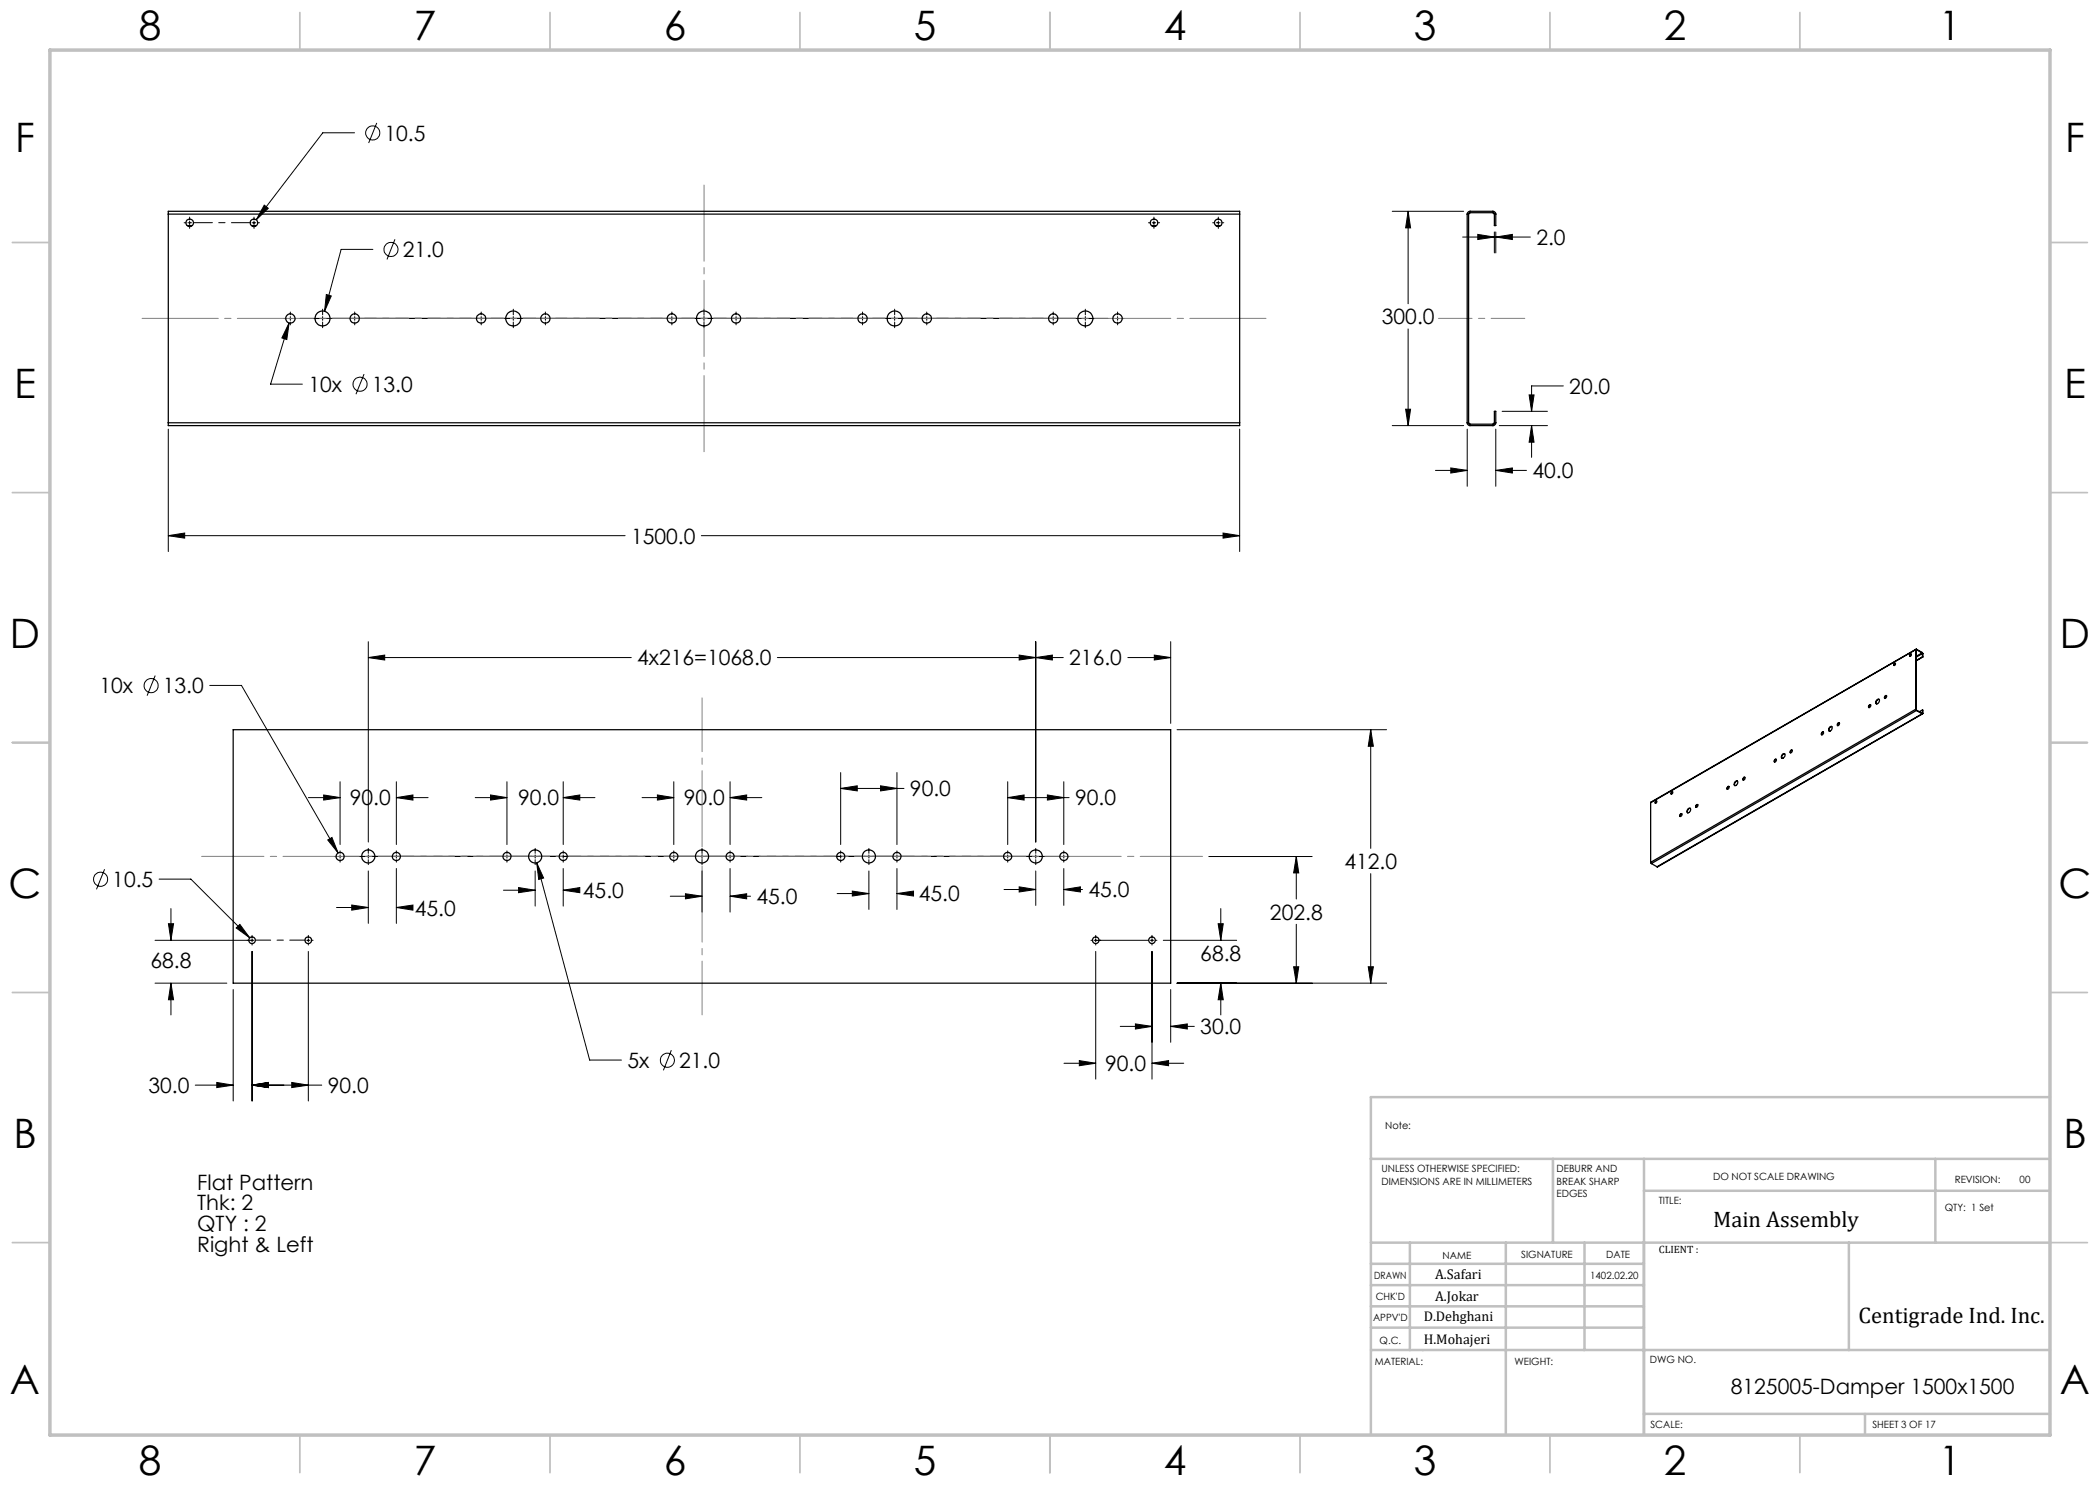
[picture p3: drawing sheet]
<svg xmlns="http://www.w3.org/2000/svg" width="420mm" height="297mm" viewBox="0 0 420 297" stroke-linecap="round" stroke-linejoin="round" font-family="sans-serif">
<g fill="none" stroke="#000" stroke-width=".2">
<path d="M70.9 26.6h-6.3l-13.3 17.4M75.4 24.6l-1.7 4M36.8 44.6h.4M37.6 44.6h.7M37.9 43.4v.4M37.9 44.2v.7M37.9 45.3v.4M50.4 44.6h.8M50.8 43.4v.4M50.8 44.2v.7M50.8 45.3v.4M51.5 44.6h.4"/>
<path d="M52.8 41l.9 .7-2.4 2.3zM65.3 58.9l1 .3-1.4 3.1zM74.6 49.9h-6.4l-3.3 12.4M79 47.9l-1.6 4M229.7 44.6h.4M230.4 44.6h.7M230.8 43.4v.4M230.8 44.2v.7M230.8 45.3v.4M231.5 44.6h.4M242.5 44.6h.4M243.3 44.6h.7"/>
<path d="M243.7 43.4v.4M243.7 44.2v.7M243.7 45.3v.4M244.4 44.6h.4M278.4 42.3h14.3M281.6 42.3l.5 3.3h-1zM281.6 42.3v18.4M292.5 47.4h6.4M295.6 46.9l3.3 .5-3.3 .5zM298.9 46.4v4.2M299.2 47.4l3.3-.5v1zM299.2 46.4v4.2"/>
<path d="M299.2 47.4h6.9M56.8 63.7h.6M57.7 63.7h.8M57.8 64.6l-.4 3.3-1-.3zM57.8 64.6l-3.7 12.2h6.4M58.1 62.4v.6M58.1 63.3v.8M58.1 64.4v.6M62.7 63.7h1.1M64.1 63.7h.8M64.5 61.8v1.2M64.5 63.3v.8"/>
<path d="M64.5 64.4v1.1M69.6 63.7h.6M70.6 63.7h.7M70.9 62.4v.6M70.9 63.3v.8M70.9 64.4v.6M72.8 74.8l-1.6 4M95.8 63.7h.8M96.2 62.4v.6M96.2 63.3v.8M96.2 64.4v.6M102.3 63.7h.7"/>
<path d="M102.7 61.8v1.2M102.7 63.3v.8M102.7 64.4v1.1M108.7 63.7h.7M109.1 62.4v.6M109.1 63.3v.8M109.1 64.4v.6M134 63.7h.7M134.4 62.4v.6M134.4 63.3v.8M134.4 64.4v.6M140.4 63.7h.7"/>
<path d="M140.8 61.8v1.2M140.8 63.3v.8M140.8 64.4v1.1M146.9 63.7h.7M147.2 62.4v.6M147.2 63.3v.8M147.2 64.4v.6M172.2 63.7h.7M172.5 62.4v.6M172.5 63.3v.8M172.5 64.4v.6M178.6 63.7h.7"/>
<path d="M178.9 61.8v1.2M178.9 63.3v.8M178.9 64.4v1.1M185 63.7h.7M185.3 62.4v.6M185.3 63.3v.8M185.3 64.4v.6M210.3 63.7h.7M210.6 62.4v.6M210.6 63.3v.8M210.6 64.4v.6M211.4 63.7h.5"/>
<path d="M216.7 63.7h.8M217.1 61.8v1.2M217.1 63.3v.8M217.1 64.4v1.1M217.8 63.7h1.1M223.1 63.7h.8M223.5 62.4v.6M223.5 63.3v.8M223.5 64.4v.6M224.2 63.7h.6M281.6 65.8v19.3M305.8 79h1l-.5 3.3z"/>
<path d="M312.7 77.2h-6.4v5.1M33.7 85.8v24.5M247.9 85.8v24.5M278.4 85.1h14.3M281.1 81.8h1l-.5 3.3zM287.1 94.1h6.3M290.2 93.6l3.2 .5-3.2 .5zM293.4 85.8v11.5M299.2 94.1l3.3-.5v1zM299.2 85.8v11.5M299.2 94.1h6.1M299.9 85.1h9.6"/>
<path d="M300.4 82.3h9.1M306.3 85.1l.5 3.3h-1zM306.3 85.1v6.4M33.7 107.1l3.2-.5v1zM33.7 107.1h91.3M140.3 107.1h107.6M244.6 106.6l3.3 .5-3.3 .5zM31 135.1l-1.6 4M41.9 137.1h6.4l19.3 33.5M73.7 131.5l3.2-.5v1zM73.7 128.3v40.1M73.7 131.5h52.6"/>
<path d="M155.5 131.5h57.2M203.8 131l3.4 .5-3.4 .5zM207.2 131.5l3.3-.5v1zM207.2 128.3v40.1M225.6 131.5h8.5M230.9 131l3.2 .5-3.2 .5zM234.1 128.3v16.4M61.7 159.5h6.3M64.7 159l3.3 .5-3.3 .5zM68 156.3v12.6M79.3 159.5l3.3-.5v1zM79.3 156.3v12.6"/>
<path d="M79.3 159.5h6.3M95 159.5h6.4M98.1 159l3.3 .5-3.3 .5zM101.4 156.3v12.6M112.6 159.5l3.4-.5v1zM112.6 156.3v12.6M112.6 159.5h6.4M128.4 159.5h6.4M131.5 159l3.3 .5-3.3 .5zM134.8 156.3v12.6M146 159.5l3.3-.5v1zM146 156.3v12.6"/>
<path d="M146 159.5h6.4M168.1 157.7l3.3-.5v1zM168.1 154.5v14.4M168.1 157.7h12.7M176.1 157.2l3.3 .5-3.3 .5zM179.4 154.5v14.4M201.5 159.5l3.3-.5v1zM201.5 156.3v12.6M201.5 159.5h12.3M209.5 159l3.3 .5-3.3 .5zM212.8 156.3v12.6M235.4 145.9h41.9"/>
<path d="M274.1 145.9l.6 3.4h-1.1zM274.1 145.9v23.8M20.9 173.8l-1.6 4.1M31.8 175.8h6.4l11.8 11.8M65.5 168l.9-.5 1.2 3.1zM66.9 171.3h.5M67.7 171.3h.6M68 170.2v.5M68 171v.6M68 171.9v.5M72 171.3h1M73.3 171.3h.7"/>
<path d="M73.7 174.2v10.5M73.7 169.7v1M73.7 171v.6M73.7 171.9v1M78.1 171.3h.5M79 171.3h.6M79.3 170.2v.5M79.3 171v.6M79.3 171.9v.5M79.3 173.7v11M100.7 178h6.3M101.1 171.3h.6"/>
<path d="M101.4 170.2v.5M101.4 171v.6M101.4 171.9v.5M103.7 177.5l3.3 .5-3.3 .5zM106.7 171.3h.7M107 169.7v1M107 171v.6M107 171.9v1M107 174.2v7M107.4 172.6l1.3 3-1 .3zM107.4 172.6l10.5 39.4h6.4M112.3 171.3h.7"/>
<path d="M112.6 170.2v.5M112.6 171v.6M112.6 171.9v.5M112.6 178l3.4-.5v1zM112.6 173.7v7.5M112.6 178h2.8M134.1 179.2h6.3M134.4 171.3h.7M134.8 170.2v.5M134.8 171v.6M134.8 171.9v.5M137.1 178.7l3.3 .5-3.3 .6z"/>
<path d="M140.1 171.3h.6M140.4 169.7v1M140.4 171v.6M140.4 171.9v1M140.4 174.2v8.2M145.7 171.3h.6M146 179.2l3.3-.5v1.1zM146 173.7v8.7M146 179.2h4.1M146 170.2v.5M146 171v.6M146 171.9v.5"/>
<path d="M167.4 178.7h6.4M167.8 171.3h.7M168.1 170.2v.5M168.1 171v.6M168.1 171.9v.5M170.5 178.2l3.3 .5-3.3 .5zM173.5 171.3h.6M173.8 169.7v1M173.8 171v.6M173.8 171.9v1M173.8 174.2v7.7M179.1 171.3h.6"/>
<path d="M179.4 178.7l3.3-.5v1zM179.4 170.2v.5M179.4 171v.6M179.4 171.9v.5M179.4 173.7v8.2M179.4 178.7h3.2M200.8 177.9h6.4M201.2 171.3h.7M201.5 170.2v.5M201.5 171v.6M201.5 171.9v.5M202.2 171.3h.5"/>
<path d="M203.8 177.4l3.4 .5-3.4 .5zM206.8 171.3h.7M207.2 169.7v1M207.2 171v.6M207.2 171.9v1M207.2 174.2v6.9M207.8 171.3h1M212.4 171.3h.7M212.8 177.9l3.3-.5v1zM212.8 170.2v.5M212.8 171v.6M212.8 171.9v.5"/>
<path d="M212.8 173.7v7.4M212.8 177.9h3.7M213.4 171.3h.5M241.8 171.3h20.6M259.3 171.3l.5 3.3h-1.1zM259.3 171.3v8.5M274.1 174.7v21.9M31 188.1h19.7M31 196.6h14.4M33.7 184.7h1l-.5 3.4zM34.2 196.6l.5 3.4h-1zM34.2 181.7v6.4"/>
<path d="M34.2 196.6v6.4M46.6 197.9v22.3M47.2 185.6l.8-.7 2 2.7zM50.4 187.1v.3M50.4 187.7v.7M50.4 188.7v.3M50.4 190.3v29.9M61.3 188.1h.7M61.7 190.3v29.9M61.7 187.1v.3M61.7 187.7v.7M61.7 188.7v.3"/>
<path d="M62.3 188.1h.3M67.3 181.5h6.4M70.3 181l3.4 .5-3.4 .5zM79.3 181.5l3.3-.5v1zM79.3 181.5h2.4M218.2 188.1h.3M218.8 188.1h.7M219.1 187.1v.3M219.1 187.7v.7M219.1 188.7v.3M219.1 190.3v25.5M219.6 188.1h10.2"/>
<path d="M230.1 188.1h.6M230.4 187.1v.3M230.4 187.7v.7M230.4 188.7v.3M230.4 190.3v25.5M231 188.1h.4M232.7 188.1h14.6M234.1 197.9v10.6M235.4 196.6h41.9M243.6 184.7h1.1l-.5 3.4zM244.2 196.6l.5 3.4h-1.1zM244.2 181.7v6.4"/>
<path d="M244.2 196.6v6.4M258.7 193.4h1.1l-.5 3.2zM259.3 184.9v11.7M273.6 193.4h1.1l-.6 3.2zM39.1 217h7.5M43.4 216.5l3.2 .5-3.2 .5zM50.4 217l3.3-.5v1zM50.4 217h13.9M58.3 216.5l3.4 .5-3.4 .5zM134.3 210l-1.6 4.1M212.8 212.7h6.3M215.9 212.1l3.2 .6-3.2 .4z"/>
<path d="M224 205.3h6.4M227.1 204.8l3.3 .5-3.3 .5zM230.4 212.7l3.3-.6v1zM230.4 212.7h6.3M234.1 205.3l3.4-.5v1zM234.1 205.3h4.8"/>
<circle cx="74.5" cy="26.6" r="1.42"/>
<circle cx="78.2" cy="49.9" r="1.41"/>
<circle cx="72" cy="76.8" r="1.41"/>
<circle cx="30.2" cy="137.1" r="1.41"/>
<circle cx="20.1" cy="175.8" r="1.41"/>
<circle cx="133.5" cy="212.1" r="1.41"/>
</g>
<path d="M95.5 63.7h-36.7M101.9 63.7h-36.7M108.4 63.7h-36.7M133.7 63.7h-36.7M140.1 63.7h-36.7M146.5 63.7h-36.7M171.8 63.7h-36.7M178.2 63.7h-36.7M184.7 63.7h-36.7M209.9 63.7h-36.7M216.4 63.7h-36.7M222.8 63.7h-36.7" fill="none" stroke="#000" stroke-width=".2" stroke-dasharray="15.2 1.3 1.3 1.3" stroke-dashoffset="-1.2"/>
<path d="M50.1 44.5h-11.4" fill="none" stroke="#000" stroke-width=".2" stroke-dasharray="15.2 1.3 1.3 1.3" stroke-dashoffset="11.4"/>
<path d="M100.8 171.3h-32.1M106.4 171.3h-32.1M112 171.3h-32.1M134.2 171.3h-32.1M139.8 171.3h-32.1M145.4 171.3h-32.1M167.5 171.3h-32.1M173.2 171.3h-32.1M178.8 171.3h-32.1M200.9 171.3h-32.1M206.5 171.3h-32.1M212.2 171.3h-32.1" fill="none" stroke="#000" stroke-width=".2" stroke-dasharray="15.2 1.3 1.3 1.3" stroke-dashoffset="1.1"/>
<path d="M61 188h-9.9" fill="none" stroke="#000" stroke-width=".2" stroke-dasharray="15.2 1.3 1.3 1.3" stroke-dashoffset="12.2"/>
<path d="M27.3 63.7h227" fill="none" stroke="#808080" stroke-width=".2" stroke-dasharray="15.2 1.3 1.3 1.3" stroke-dashoffset="-1.1"/>
<path d="M140.8 90.9v-54.4" fill="none" stroke="#808080" stroke-width=".2" stroke-dasharray="15.2 1.3 1.3 1.3" stroke-dashoffset="-.5"/>
<path d="M305 63.7h-17.3" fill="none" stroke="#808080" stroke-width=".2" stroke-dasharray="15.2 1.3 1.3 1.3" stroke-dashoffset="8.5"/>
<path d="M140.4 139.6v63.4" fill="none" stroke="#808080" stroke-width=".2" stroke-dasharray="15.2 1.3 1.3 1.3" stroke-dashoffset="4.5"/>
<path d="M40.3 171.3h200.2" fill="none" stroke="#808080" stroke-width=".2" stroke-dasharray="15.2 1.3 1.3 1.3" stroke-dashoffset="2.8"/>
<g fill="none" stroke="#c0c0c0" stroke-width=".35">
<path d="M60 2.5v7.5M110 2.5v7.5M160 2.5v7.5M210 2.5v7.5M260 2.5v7.5M310 2.5v7.5M360 2.5v7.5M2.5 48.5h7.5M410 48.5h7.5M2.5 98.5h7.5M410 98.5h7.5M2.5 148.5h7.5"/>
<path d="M410 148.5h7.5M2.5 198.5h7.5M410 198.5h7.5M2.5 248.5h7.5M410 248.5h7.5M60 287v7.5M110 287v7.5M160 287v7.5M210 287v7.5M260 287v7.5M310 287v7.5M360 287v7.5"/>
</g>
<g fill="none" stroke="#c0c0c0" stroke-width=".5">
<path d="M410 219.4h-135.8v67.4M274.2 231.8h135.8M310.6 231.8v16.7M328.8 231.8v55.2M328.8 238.2h81.2M387.1 231.8v16.7M274.2 248.5h135.8M274.2 257h54.6M274.2 252.8h54.6M282 248.5v21.5M301.2 248.5v38.3M316.9 248.5v21.5"/>
<path d="M369.8 248.5v21.5M274.2 265.5h54.6M274.2 261.3h54.6M274.2 270h135.8M328.8 282.8h81.2M373 282.8v4.2"/>
</g>
<path d="M10 10h400v277h-400z" fill="none" stroke="#c0c0c0" stroke-width=".7"/>
<path d="M65.3 58.9l-.4 3.4 1.4-3.1zM244.6 106.6l3.3 .5-3.3 .5zM33.7 107.1l3.2-.5v1zM52.8 41l-1.5 3 2.4-2.3zM57.8 64.6l-1.4 3 1 .3zM299.2 94.1l3.3-.5v1zM290.2 93.6l3.2 .5-3.2 .5zM306.3 85.1l.5 3.3h-1zM305.8 79h1l-.5 3.3zM281.6 42.3l.5 3.3h-1zM281.1 81.8h1l-.5 3.3zM299.2 47.4l3.3-.5v1zM295.6 46.9l3.3 .5-3.3 .5zM273.6 193.4h1.1l-.6 3.2zM274.1 145.9l.6 3.4h-1.1zM47.2 185.6l2.8 2-2-2.7zM107.4 172.6l.3 3.3 1-.3zM65.5 168l2.1 2.6-1.2-3.1zM43.4 216.5l3.2 .5-3.2 .5zM50.4 217l3.3-.5v1zM58.3 216.5l3.4 .5-3.4 .5zM50.4 217l3.3-.5v1zM131.5 159l3.3 .5-3.3 .5zM146 159.5l3.3-.5v1zM112.6 159.5l3.4-.5v1zM98.1 159l3.3 .5-3.3 .5zM168.1 157.7l3.3-.5v1zM176.1 157.2l3.3 .5-3.3 .5zM201.5 159.5l3.3-.5v1zM209.5 159l3.3 .5-3.3 .5zM34.2 196.6l.5 3.4h-1zM33.7 184.7h1l-.5 3.4zM230.4 212.7l3.3-.6v1zM215.9 212.1l3.2 .6-3.2 .4zM234.1 205.3l3.4-.5v1zM227.1 204.8l3.3 .5-3.3 .5zM259.3 171.3l.5 3.3h-1.1zM258.7 193.4h1.1l-.5 3.2zM230.9 131l3.2 .5-3.2 .5zM207.2 131.5l3.3-.5v1zM203.8 177.4l3.4 .5-3.4 .5zM212.8 177.9l3.3-.5v1zM79.3 159.5l3.3-.5v1zM64.7 159l3.3 .5-3.3 .5zM203.8 131l3.4 .5-3.4 .5zM73.7 131.5l3.2-.5v1zM244.2 196.6l.5 3.4h-1.1zM243.6 184.7h1.1l-.5 3.4zM70.3 181l3.4 .5-3.4 .5zM79.3 181.5l3.3-.5v1zM103.7 177.5l3.3 .5-3.3 .5zM112.6 178l3.4-.5v1zM137.1 178.7l3.3 .5-3.3 .6zM146 179.2l3.3-.5v1.1zM170.5 178.2l3.3 .5-3.3 .5zM179.4 178.7l3.3-.5v1z" fill="#000"/>
<g fill="none" stroke="#000" stroke-width=".25">
<path d="M33.7 42.8v-.5h214.2v.5M33.7 42.8v41.8M33.7 42.8h214.2M37.5 45.1h.9M50.3 45.1h1M230.3 45.1h1M243.2 45.1h.9M247.9 42.8v41.8M293.4 42.8h.3M293.4 42.8v41.8M293.7 42.8v41.8M294 42.5l-.3 .3"/>
<path d="M294 42.3l-.4 .1-.2 .4M294 42.3h4.6M294 42.3v.2M294 42.5h4.6M298.6 42.5l.3 .3M298.6 42.3l.4 .1 .2 .4M298.6 42.3v.2M298.9 42.8h.3M298.9 42.8v2.3h.3v-2.3M33.7 84.6v.5h214.2v-.5M33.7 84.6h214.2M293.4 84.6l.3 .4 .3 .1"/>
<path d="M293.4 84.6h.3M293.7 84.6l.3 .2M294 85.1h4.6M294 84.8v.3M294 84.8h4.6M298.6 84.8v.3M298.9 84.6l-.3 .2M298.9 84.6h.3M298.9 84.6v-2.3h.3v2.3M299.2 84.6l-.3 .4-.3 .1M375.8 139.9a.63 .63 0 0 0-.5 .9M377 139.2l.1-.1a.28 .28 0 0 1 .2 .4 .28 .28 0 0 1-.4 .2z"/>
<path d="M377.3 139.1l-.3 .2v.4M378.8 132.7a.18 .18 0 0 1 .3 .1 .18 .18 0 0 1-.1 .2 .18 .18 0 0 1-.3-.1zM379.1 132.7l-.3 .2v.2M382 130.9l.1-.1a.21 .21 0 0 1 .1 .3 .21 .21 0 0 1-.3 .1zM382.3 130.8l-.2 .1-.1 .4M383.2 129.9l-53.1 30.6M383.2 129.9v11.9M383.2 129.9v.1M383.2 130v11.9M383.3 129.9h-.1M383.3 129.9l-.1 .1M383.3 129.9h.1"/>
<path d="M383.3 129.9l1.1 .7M383.3 129.9l1.1 .6M384.4 130.6l.1 .1M384.4 130.5l.2 .2M384.4 130.5v.1M384.4 130.6l-1.2 .7M384.5 130.7v.7M384.5 131.4h.1M384.5 130.7h.1M384.5 131.4l-1.3 .7M384.5 130.7l-1.3 .7M384.6 130.7v.7"/>
<path d="M384.6 131.4l-1.4 .8M46.6 145.9h187.5v50.7h-187.5zM334.2 158.5l.2-.1a.21 .21 0 0 1 .1 .3 .21 .21 0 0 1-.3 0zM334.5 158.4l-.2 .2v.2M345.5 157.3h.1a.3 .3 0 0 1 .2 .4 .3 .3 0 0 1-.4 .2v-.2zM345.8 157.3l-.3 .2v.4M347.1 156.3l.2-.1a.33 .33 0 0 1 .3 .2 .33 .33 0 0 1-.1 .4 .35 .35 0 0 1-.6 .3 .35 .35 0 0 1 .1-.6zM347.5 156.2a.71 .71 0 0 0-.5 .9M348.7 155.5h.1a.26 .26 0 0 1 .2 .3 .26 .26 0 0 1-.5 .1zM349 155.5l-.3 .2v.3M354.9 151.9h.1a.28 .28 0 0 1 .3 .3 .28 .28 0 0 1-.4 .2zM355.2 151.9l-.2 .1-.1 .4"/>
<path d="M356.6 150.8l.2-.1a.51 .51 0 0 1 .2 .6 .51 .51 0 0 1-.5 .4l-.2-.1v-.3zM356.9 150.8a.61 .61 0 0 0-.5 .9M358.1 150.2l.1-.2a.23 .23 0 0 1 .2 .4 .23 .23 0 0 1-.4 0zM358.4 150l-.2 .1-.1 .5M364.4 146.4h.1a.26 .26 0 0 1 .2 .4 .26 .26 0 0 1-.5 0zM364.7 146.4l-.3 .2-.1 .4M365.9 145.5l.2-.2a.33 .33 0 0 1 .4 .2 .33 .33 0 0 1-.2 .4 .35 .35 0 0 1-.5 .3 .35 .35 0 0 1 0-.6zM366.4 145.3l-.5 .3-.1 .3 .1 .3M367.6 144.7l.1-.1a.26 .26 0 0 1 .2 .3 .26 .26 0 0 1-.4 .1zM367.9 144.6l-.3 .2v.3M373.9 141a.28 .28 0 0 1 .3 .3 .28 .28 0 0 1-.4 .2l-.1-.3zM374.1 141l-.2 .1-.1 .4"/>
<path d="M375.2 140.1a.36 .36 0 0 1 .6-.2 .36 .36 0 0 1 0 .6 .36 .36 0 0 1-.6 .2 .36 .36 0 0 1 0-.6zM383.2 141.8l.1 .3M383.2 141.8l-53.1 30.7M383.2 141.8v.1M383.2 141.9l.1 .1M383.3 142.1l-53 30.6M383.3 142v.1M383.3 142.1l1.1 .7M383.3 142l1.1 .7M384.4 142.8l-53 30.6M384.4 142.7v.1M384.5 142.6l-.1 .1"/>
<path d="M384.5 142.6l.1 .1M384.5 142l.1 .7M384.5 142v.6M384.5 142l-.6 .3M384.5 142.8l-53.1 30.6M384.6 142.7l-.2 .1M330.1 172.5l.2 .2M330.1 160.5v12M330.3 172.7l1.1 .7M331.1 160.3l.1-.1a.21 .21 0 0 1 .1 .3 .21 .21 0 0 1-.3 0zM331.3 160.2l-.2 .2v.3M336.1 162.8h.1a.24 .24 0 0 1 .1 .3 .24 .24 0 0 1-.3 .1z"/>
<path d="M336.4 162.8l-.3 .2v.3M337.6 161.8l.3-.2a.46 .46 0 0 1 .3 .5 .46 .46 0 0 1-.5 .4l-.1 .1-.2-.2zM338.1 161.7a.61 .61 0 0 0-.6 .9M339.2 161l.1-.1a.28 .28 0 0 1 .3 .4 .28 .28 0 0 1-.4 .2zM339.5 160.9l-.2 .1-.1 .5"/>
<circle cx="37.9" cy="44.6" r=".75"/>
<circle cx="50.8" cy="44.6" r=".75"/>
<circle cx="230.8" cy="44.6" r=".75"/>
<circle cx="243.6" cy="44.6" r=".75"/>
<circle cx="58.1" cy="63.7" r=".93"/>
<circle cx="64.5" cy="63.7" r="1.5"/>
<circle cx="70.9" cy="63.7" r=".94"/>
<circle cx="96.2" cy="63.7" r=".93"/>
<circle cx="102.7" cy="63.7" r="1.5"/>
<circle cx="109.1" cy="63.7" r=".94"/>
<circle cx="134.4" cy="63.7" r=".94"/>
<circle cx="140.8" cy="63.7" r="1.5"/>
<circle cx="147.2" cy="63.7" r=".94"/>
<circle cx="172.5" cy="63.7" r=".94"/>
<circle cx="178.9" cy="63.7" r="1.5"/>
<circle cx="185.4" cy="63.7" r=".93"/>
<circle cx="210.6" cy="63.7" r=".94"/>
<circle cx="217.1" cy="63.7" r="1.5"/>
<circle cx="223.5" cy="63.7" r=".93"/>
<circle cx="68" cy="171.3" r=".81"/>
<circle cx="73.6" cy="171.3" r="1.3"/>
<circle cx="79.3" cy="171.3" r=".81"/>
<circle cx="101.4" cy="171.3" r=".81"/>
<circle cx="107" cy="171.3" r="1.3"/>
<circle cx="112.6" cy="171.3" r=".81"/>
<circle cx="134.8" cy="171.3" r=".81"/>
<circle cx="140.4" cy="171.3" r="1.3"/>
<circle cx="146" cy="171.3" r=".81"/>
<circle cx="168.2" cy="171.3" r=".8"/>
<circle cx="173.8" cy="171.3" r="1.3"/>
<circle cx="179.4" cy="171.3" r=".81"/>
<circle cx="201.5" cy="171.3" r=".81"/>
<circle cx="207.2" cy="171.3" r="1.3"/>
<circle cx="212.8" cy="171.3" r=".8"/>
<circle cx="50.4" cy="188" r=".66"/>
<circle cx="61.6" cy="188.1" r=".67"/>
<circle cx="219.1" cy="188" r=".66"/>
<circle cx="230.4" cy="188" r=".66"/>
</g>
<g font-size="8.1">
<text x="27.8" y="8">8</text>
<text x="82.8" y="8">7</text>
<text x="132.8" y="8">6</text>
<text x="182.8" y="8">5</text>
<text x="232.8" y="8">4</text>
<text x="282.8" y="8">3</text>
<text x="332.8" y="8">2</text>
<text x="387.8" y="8">1</text>
<text x="3" y="30.4">F</text>
<text x="413" y="30.4">F</text>
<text x="2.8" y="79.6">E</text>
<text x="412.8" y="79.6">E</text>
<text x="2" y="129.6">D</text>
<text x="412" y="129.6">D</text>
<text x="1.7" y="179.6">C</text>
<text x="411.7" y="179.6">C</text>
<text x="2.7" y="229.6">B</text>
<text x="412.7" y="229.6">B</text>
<text x="2" y="278.9">A</text>
<text x="412" y="278.9">A</text>
<text x="27.8" y="295">8</text>
<text x="82.8" y="295">7</text>
<text x="132.8" y="295">6</text>
<text x="182.8" y="295">5</text>
<text x="232.8" y="295">4</text>
<text x="282.8" y="295">3</text>
<text x="332.8" y="295">2</text>
<text x="387.8" y="295">1</text>
</g>
<g font-size="4.5">
<text x="342.6" y="245.3">Main Assembly</text>
<text x="371.7" y="264.6">Centigrade Ind. Inc.</text>
</g>
<g font-size="4.2">
<text x="76.9" y="28.1">10.5</text>
<text x="80.5" y="51.4">21.0</text>
<text x="307.3" y="49">2.0</text>
<text x="276.4" y="64.8">300.0</text>
<text x="61.7" y="78.4">10x</text>
<text x="74.4" y="78.4">13.0</text>
<text x="313.9" y="78.8">20.0</text>
<text x="306.5" y="95.7">40.0</text>
<text x="126.2" y="108.7">1500.0</text>
<text x="127.4" y="133.1">4x216=1068.0</text>
<text x="213.8" y="133.1">216.0</text>
<text x="19.9" y="138.7">10x</text>
<text x="32.6" y="138.7">13.0</text>
<text x="69.9" y="161.1">90.0</text>
<text x="103.6" y="161.1">90.0</text>
<text x="136.8" y="161.1">90.0</text>
<text x="182" y="159.3">90.0</text>
<text x="215" y="161.1">90.0</text>
<text x="268.9" y="173.8">412.0</text>
<text x="22.5" y="177.4">10.5</text>
<text x="116.6" y="179.6">45.0</text>
<text x="217.7" y="179.5">45.0</text>
<text x="82.9" y="183.1">45.0</text>
<text x="151.3" y="180.8">45.0</text>
<text x="183.7" y="180.3">45.0</text>
<text x="254" y="183.9">202.8</text>
<text x="30.1" y="193.5">68.8</text>
<text x="240.1" y="192.1">68.8</text>
<text x="240.1" y="206.9">30.0</text>
<text x="125.5" y="213.6">5x</text>
<text x="135.8" y="213.6">21.0</text>
<text x="221" y="214.2">90.0</text>
<text x="29.7" y="218.6">30.0</text>
<text x="65.5" y="218.6">90.0</text>
<text x="39.4" y="237.9">Flat Pattern</text>
<text x="39.4" y="242.1">Thk: 2</text>
<text x="39.4" y="246.3">QTY : 2</text>
<text x="39.4" y="250.4">Right &amp; Left</text>
<text x="346.2" y="278.8">8125005-Damper 1500x1500</text>
</g>
<g font-size="2.8">
<text x="287" y="255.9">A.Safari</text>
<text x="287" y="260.1">A.Jokar</text>
<text x="284.7" y="264.2">D.Dehghani</text>
<text x="284.7" y="268.7">H.Mohajeri</text>
</g>
<text font-size="2.1" x="331.8" y="250.7">CLIENT :</text>
<g font-size="2">
<text x="277" y="225.8">Note:</text>
<text x="276.3" y="234.5">UNLESS OTHERWISE SPECIFIED:</text>
<text x="276.3" y="237">DIMENSIONS ARE IN MILLIMETERS</text>
<text x="311.3" y="234.5">DEBURR AND</text>
<text x="311.3" y="237">BREAK SHARP</text>
<text x="311.3" y="239.5">EDGES</text>
<text x="342.6" y="236">DO NOT SCALE DRAWING</text>
<text x="391" y="236.6">REVISION:</text>
<text x="403.9" y="236.6">00</text>
<text x="331.8" y="240.8">TITLE:</text>
<text x="389" y="242.2">QTY: 1 Set</text>
<text x="288.5" y="251.7">NAME</text>
<text x="304.2" y="251.7">SIGNATURE</text>
<text x="321.2" y="251.7">DATE</text>
<text x="274.8" y="255.9">DRAWN</text>
<text x="318" y="255.9">1402.02.20</text>
<text x="275.1" y="260.1">CHK'D</text>
<text x="274.6" y="264.2">APPV'D</text>
<text x="275.9" y="268.7">Q.C.</text>
<text x="275" y="273">MATERIAL:</text>
<text x="302.9" y="273">WEIGHT:</text>
<text x="330" y="272.5">DWG NO.</text>
<text x="330.1" y="285.6">SCALE:</text>
<text x="374.5" y="285.6">SHEET 3 OF 17</text>
</g>
</svg>
